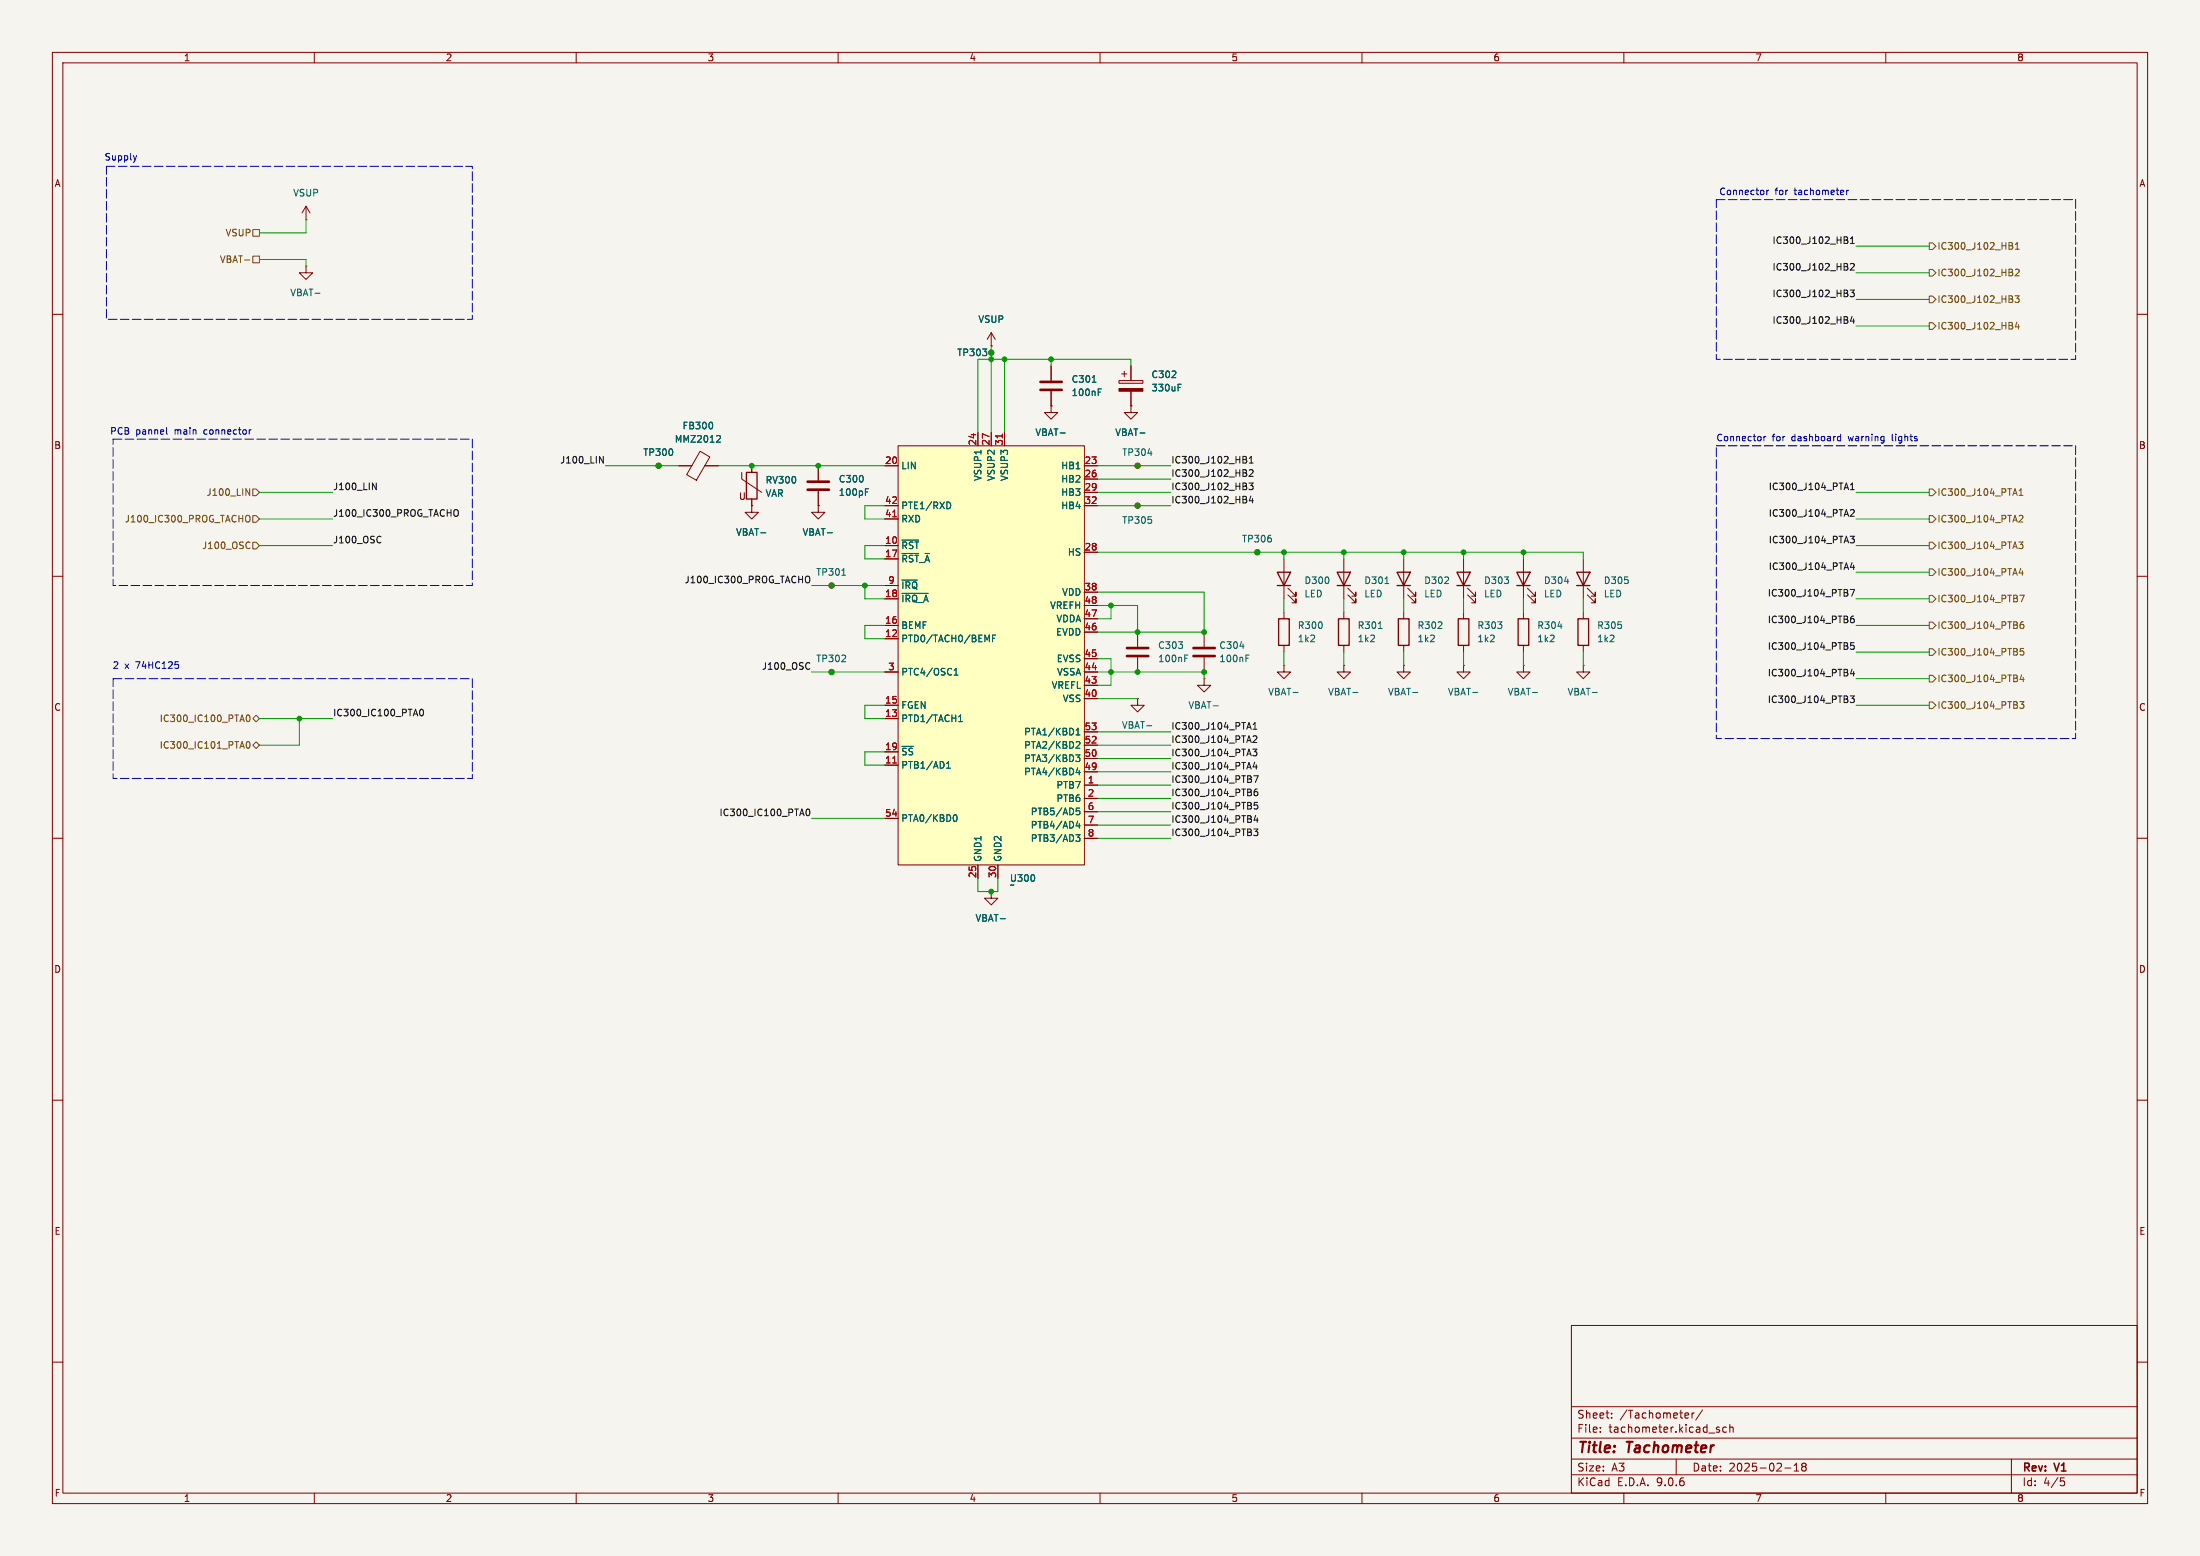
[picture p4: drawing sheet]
<svg xmlns="http://www.w3.org/2000/svg" width="420mm" height="297mm" viewBox="0 0 420 297" stroke-linecap="round" stroke-linejoin="round" font-family="sans-serif">
<path d="M0 0h420v297h-420z" fill="#f5f4ef" stroke="#f5f4ef" stroke-width=".19"/>
<g fill="none" stroke="#840000" stroke-width=".19">
<path d="M10 10h400v277h-400zM12 12h396v273h-396zM60 10v2M110 10v2M160 10v2M210 10v2M260 10v2M310 10v2M360 10v2M10 60h2M200.7 77.5v1.2h1.2l-1.2 1.3-1.3-1.3h1.3M200.7 77.5h.1"/>
<path d="M213.6 72.6h4.6v.6h-4.6zM214.1 71.4h1M214.6 70.9v1M215.9 77.5v1.2h1.3l-1.3 1.3-1.3-1.3h1.3M215.9 77.5h.1M215.9 69.9v2.7M215.9 74.7v2.8M408 60h2M141.6 90.2v1.2l3.8 2.6M143.5 96.5v1.3h1.3l-1.3 1.3-1.3-1.3h1.3M143.5 96.5h.1M143.5 88.9v1.3"/>
<path d="M143.5 95.3v1.2M156.2 96.5v1.3h1.3l-1.3 1.3-1.3-1.3h1.3M156.2 96.5h.1M156.2 88.9v2.8M156.2 93.7v2.8M10 110h2M158.7 111.8h.1M240 105.4h.1M245.1 106.7v7.6M245.1 116.8v1.3M245.9 113.5l1.5 1.6v-.8v.8h-.8M245.9 112.3l1.5 1.5v-.8v.8h-.8"/>
<path d="M256.5 106.7v7.6M257.3 113.5l1.5 1.6v-.8v.8h-.7M257.3 112.3l1.5 1.5v-.8v.8h-.7M268 106.7v7.6M268.7 113.5l1.6 1.6v-.8v.8h-.8M268.7 112.3l1.6 1.5v-.8v.8h-.8M408 110h2M158.7 128.3h.1M245.1 127v1.3h1.3l-1.3 1.2-1.3-1.2h1.3M245.1 127h.1M245.1 123.2v1.3M10 160h2"/>
<path d="M408 160h2M10 210h2M408 210h2M300 253h108v32h-108zM10 260h2M300 278.5h108M300 274.5h108M300 268.5h108M305.5 273.2v.2M305.5 272.5v.1M307.7 270.5v.2M307.7 269.8v.1"/>
<path d="M320 278.5v3M322.2 269.7l.2 .3-.7 .2M322.3 270.6l-.1 .1M323 269.7v1M323.4 269.7l-.2 .1-.2 .2M325 269.1l-1.3 1.9M327.9 272.9l.3 .1 .1 .2-.2 .2h-.3M327.9 272.4l.3 .1M329.6 272.5l-.4-.1-.3 .3 .1 .6h.6M330.2 272.5l.2-.1 .4 .1 .1 .9M330.2 271.9v1.5M342.5 279.7l.4-.4v1.5"/>
<path d="M344.2 279.9l-.3 .3 .1 .4 .2 .2 .5-.1 .1-.2-.1-.4-.2-.2M344.2 279.9l-.3-.3 .3-.3 .5 .1 .1 .2-.3 .3M344.2 279.9h.3M384 278.5v6.5M408 260h2M60 285v2M110 285v2M160 285v2M210 285v2M260 285v2M300 281.5h108M310 285v2"/>
<path d="M340.7 280.2h1.2M342.5 280.8h.9M360 285v2M393.4 282.1h.7M393.5 282.7h.4l.3 .2-.2 .6-.5 .1"/>
<circle cx="158.8" cy="111.8" r=".51"/>
<circle cx="240" cy="105.4" r=".51"/>
<circle cx="158.8" cy="128.3" r=".51"/>
</g>
<path d="M213.6 74.2h4.6v.5h-4.6z" fill="#840000" stroke="#840000" stroke-width=".19"/>
<path d="M224.9 74h.4M224.9 73.4h.6M165.2 93.9h.4M165.2 93.3h.6M202.4 82.6h1M217.6 82.6h1M145.2 101.7h1M157.9 101.7h1M160.7 109.8h.7M264.4 111.4h.7M246.8 132.2h1" fill="none" stroke="#006464" stroke-width=".19"/>
<path d="M142.5 90.2h2v5.1h-2zM243.8 109.2h2.6l-1.3 2.6zM243.8 111.8h2.6M244.1 118.1h2v5.1h-2zM255.3 109.2h2.5l-1.3 2.6zM255.3 111.8h2.5M266.7 109.2h2.5l-1.2 2.6zM266.7 111.8h2.5" fill="none" stroke="#840000" stroke-width=".25"/>
<path d="M154.2 91.9h4M154.2 93.5h4" fill="none" stroke="#840000" stroke-width=".51"/>
<path d="M171.4 85.1h35.6v80h-35.6z" fill="#ffffc2"/>
<g fill="none" stroke="#840000" stroke-width=".19">
<path d="M58.4 39.4l-.7 1.2M58.4 39.4l.8 1.2M58.4 39.4v2.5M58.4 50.8v1.3h1.3l-1.3 1.2-1.3-1.2h1.3M58.4 50.8h.1M58.4 41.9h.1M189.2 66h.1M189.2 67.3h.1M189.2 63.5v2.5M189.2 63.5l-.7 1.3M189.2 63.5l.8 1.3M200.7 77.5h.1"/>
<path d="M200.7 69.9v2.7M200.7 74.7v2.8M215.9 77.5h.1M215.9 69.9v2.7M215.9 74.7v2.8M125.7 88.9h.1M129.5 88.9h2.6M133.7 86.1l1.8 1.1-2.6 4.5-1.8-1.1zM134.6 88.9h2.6M143.5 96.5h.1M143.5 88.9v1.3M143.5 95.3v1.2"/>
<path d="M156.2 96.5h.1M156.2 88.9v2.8M156.2 93.7v2.8M168.9 88.9h2.5M168.9 96.5h2.5M168.9 99.1h2.5M171.4 85.1h35.6v80h-35.6zM186.7 82.6v2.5M189.2 82.6v2.5M191.8 82.6v2.5M207 88.9h2.5M207 96.5h2.5"/>
<path d="M207 91.4h2.5M207 94h2.5M217.2 96.5h.1M217.2 88.9h.1M168.9 104.1h2.5M168.9 106.7h2.5M168.9 111.8h2.5M168.9 114.3h2.5M168.9 119.4h2.5M207 105.4h2.5M207 113h2.5M207 115.6h2.5"/>
<path d="M207 118.1h2.5M256.5 116.8v1.3M268 116.8v1.3M279.4 106.7v7.6M279.4 116.8v1.3M280.2 113.5l1.5 1.6v-.8v.8h-.8M280.2 112.3l1.5 1.5v-.8v.8h-.8M290.8 106.7v7.6M290.8 116.8v1.3M291.6 113.5l1.5 1.6v-.8v.8h-.7M291.6 112.3l1.5 1.5v-.8v.8h-.7M302.3 106.7v7.6"/>
<path d="M302.3 116.8v1.3M303 113.5l1.5 1.6v-.8v.8h-.7M303 112.3l1.5 1.5v-.8v.8h-.7M168.9 121.9h2.5M168.9 128.3h2.5M168.9 134.6h2.5M168.9 137.2h2.5M207 128.3h2.5M207 120.7h2.5M207 125.7h2.5M207 130.8h2.5M207 133.4h2.5"/>
<path d="M207 139.7h2.5M217.2 133.4v1.2h1.2l-1.2 1.3-1.3-1.3h1.3M217.2 133.4h.1M217.2 120.7v2.7M217.2 125.5v2.8M229.9 129.5v1.3h1.2l-1.2 1.3-1.3-1.3h1.3M229.9 129.5h.1M229.9 120.7v2.7M229.9 125.5v2.8M256.5 127v1.3h1.3l-1.3 1.2-1.2-1.2h1.2M256.5 127h.1M256.5 123.2v1.3"/>
<path d="M268 127v1.3h1.2l-1.2 1.2-1.3-1.2h1.3M268 127h.1M268 123.2v1.3M279.4 127v1.3h1.3l-1.3 1.2-1.3-1.2h1.3M279.4 127h.1M279.4 123.2v1.3M290.8 127v1.3h1.3l-1.3 1.2-1.2-1.2h1.2M290.8 127h.1M290.8 123.2v1.3M302.3 127v1.3h1.2l-1.2 1.2-1.3-1.2h1.3M302.3 127h.1M302.3 123.2v1.3"/>
<path d="M168.9 143.5h2.5M168.9 146.1h2.5M168.9 156.2h2.5M207 142.2h2.5M207 144.8h2.5M207 147.3h2.5M207 149.9h2.5M207 152.4h2.5M207 154.9h2.5M207 157.5h2.5M186.7 165.1v2.5M189.2 170.2v1.3h1.3l-1.3 1.2-1.2-1.2h1.2"/>
<path d="M189.2 170.2h.1M190.5 165.1v2.5M207 160h2.5"/>
<circle cx="189.2" cy="67.3" r=".51"/>
<circle cx="125.7" cy="88.9" r=".51"/>
<circle cx="217.2" cy="96.5" r=".51"/>
<circle cx="217.2" cy="88.9" r=".51"/>
</g>
<g fill="none" stroke="#006464" stroke-width=".19">
<path d="M60.1 56h1M208.5 73h.7M209.7 74.8h.4M209.7 74.2h.6M224.9 74h.4M224.9 73.4h.6M135.9 80.7l.2 .4-.2 .6M137 83.1l.4 .1 .1 .3-.8 .9h.8M165.2 93.9h.4M165.2 93.3h.6M181.1 95.8a.68 .68 0 0 1 .4 .7 .68 .68 0 0 1-.4 .6M202.4 82.6h1"/>
<path d="M217.6 82.6h1M219.1 86.5h.8M145.2 101.7h1M157.9 101.7h1M172.2 103.1h3.2M172.2 105.6h3.2M172.2 110.7h2.9M172.2 113.3h5M263.1 120h.7M297.4 119.5h.8M298.7 111h.8M182.2 128.8h.7"/>
<path d="M182.2 127.9l.3-.3v1.2M183 137.7h.7M183 136.8l.4-.3v1.2M188.4 122.1l.5-.9v1.3M189.5 121.8h.4M190.1 121.2h-.6v1.3M205.4 139.4l.4-.4v1.3M218.9 138.5h1M226.2 125.6h.4M226.2 125h.6M231.6 134.7h1M236.7 123.3h.8"/>
<path d="M237.9 125.6h.4M237.9 125h.6M258.3 132.2h.9M269.7 132.2h1M281.1 132.2h1M292.6 132.2h.9M304 132.2h1M180.7 146.6h.7M180.7 145.7l.4-.3v1.2M182 155.8l.3-.3a.68 .68 0 0 1 .4 .7 .68 .68 0 0 1-.4 .6l-.3-.3M205.4 144.1h.8l-.5 .5 .4 .1v.5l-.2 .2-.5-.1M205.4 159.3h.8l-.5 .5 .4 .1 .1 .5-.3 .2h-.3"/>
<path d="M205.4 140.3h.8M205.4 141.7l.5-.2 .3 .4-.8 .9h.8M205.5 154.8l.4-.1 .3 .3-.2 .5h-.5M205.5 154.2h.6M205.7 146.6l-.3 .9h.8M205.7 156.7l-.3 .9h.8M206 147.1v.8M206 157.2v.9M191 175.4h.9M197.5 167.2v.8"/>
</g>
<path d="M170.4 98.6h.7M191.4 82.9v.7M170.4 145.6h.7" fill="none" stroke="#a90000" stroke-width=".19"/>
<path d="M255.5 118.1h2.1v5.1h-2.1zM267 118.1h2v5.1h-2zM278.1 109.2h2.6l-1.3 2.6zM278.1 111.8h2.6M278.4 118.1h2v5.1h-2zM289.6 109.2h2.5l-1.3 2.6zM289.6 111.8h2.5M289.8 118.1h2v5.1h-2zM301 109.2h2.5l-1.2 2.6zM301 111.8h2.5M301.2 118.1h2.1v5.1h-2.1z" fill="none" stroke="#840000" stroke-width=".25"/>
<path d="M198.6 72.9h4.1M198.6 74.4h4.1M215.1 123.7h4.1M215.1 125.2h4.1M227.8 123.7h4.1M227.8 125.2h4.1" fill="none" stroke="#840000" stroke-width=".51"/>
<g fill="none" stroke="#725600" stroke-width=".19">
<path d="M46.7 49.6h1M48.3 48.9h1.2v1.3h-1.2zM48.3 43.8h1.2v1.3h-1.2zM368.3 51.4h.6l.7 .7-.7 .6h-.6zM368.3 46.4h.6l.7 .6-.7 .6h-.6zM368.3 56.5h.6l.7 .7-.7 .6h-.6zM384 46.3l.2 .2-.2 .4 .2 .1 .1 .3-.3 .3h-.5M384.7 56.5h.8l-.5 .4 .4 .2v.5l-.2 .1-.5-.1M384.7 51.5l.5-.1 .3 .3-.8 .9h.8M384.7 47.6h.8M384.7 46.7l.4-.4v1.3M368.3 61.6h.6l.7 .6-.7 .7h-.6z"/>
<path d="M385 61.5l-.3 .9h.8M385.3 62v.8M46.9 93.3l.8 1.3v-1.3M47.2 98.4a.43 .43 0 0 1 .5 .4v.4a.43 .43 0 0 1-.5 .4M48.3 93.3h.6l.6 .7-.6 .6h-.6zM48.3 98.4h.6l.6 .7-.6 .6h-.6zM368.3 93.3h.6l.7 .7-.7 .6h-.6zM368.3 98.4h.6l.7 .7-.7 .6h-.6zM384.4 94.2h.6M384.7 93.3l.4 1.3M385.5 98.5l.4-.1 .3 .3-.8 .9h.8M385.5 94.6h.7"/>
<path d="M385.5 93.7l.3-.4v1.3M47.7 103.5v.1M47.7 104.6v.1M48.3 103.5h.6l.6 .6-.6 .7h-.6zM368.3 103.5h.6l.7 .6-.7 .7h-.6zM368.3 108.6h.6l.7 .6-.7 .7h-.6zM368.3 118.7h.6l.7 .7-.7 .6h-.6zM368.3 113.7h.6l.7 .6-.7 .6h-.6zM385.4 103.4h.8l-.4 .5 .3 .2v.5l-.2 .1-.5-.1M385.6 113.6h.8l-.5 1.3M385.8 108.5l-.3 .9h.7M386.1 109v.8"/>
<path d="M386.2 118.7l-.3 .1a.86 .86 0 0 0 0 1.2l.4-.2 .1-.4-.3-.2h-.2l-.3 .2M47.2 136.5h.1a.68 .68 0 0 1 .4 .6 .68 .68 0 0 1-.4 .6 .84 .84 0 0 1-.1-1.2zM48.3 137.2l.6-.7 .6 .7-.6 .6zM368.3 128.9h.6l.7 .6-.7 .7h-.6zM368.3 123.8h.6l.7 .7-.7 .6h-.6zM368.3 134h.6l.7 .6-.7 .7h-.6zM385.6 133.9h.8l-.5 .5 .4 .1v.6l-.2 .1-.5-.1M385.9 128.8l-.3 .9h.8M386.2 129.3v.8M386.3 123.8h-.6l-.1 .6 .2-.1h.4l.2 .2-.1 .4-.2 .1-.5-.1M47.2 141.6l.1-.1a.68 .68 0 0 1 .4 .7 .68 .68 0 0 1-.4 .6 .84 .84 0 0 1-.1-1.2zM48.3 142.2l.6-.6 .6 .6-.6 .7z"/>
</g>
<g fill="none" stroke="#0f0f0f" stroke-width=".19">
<path d="M352.5 45.2l.2 .2-.2 .4 .2 .1 .1 .3-.3 .3h-.4M352.7 51v.4M353.2 55.4h.8l-.4 .5 .3 .1v.5l-.2 .1-.5-.1M353.3 50.4l.4-.1 .3 .4-.8 .9h.8M353.3 46.5h.7M353.3 45.6l.3-.4v1.3M353.6 60.4l-.3 .9h.7M353.9 60.9v.8M71.1 92.2l.7 1.3v-1.3M86.9 97.3a.43 .43 0 0 1 .6 .4v.4a.43 .43 0 0 1-.6 .4M114.4 87.1l.8 1.3v-1.3M237.7 87.1l.3 .3-.3 .3 .3 .1v.3l-.2 .3h-.5"/>
<path d="M238.4 92.2h.8l-.4 .5 .4 .1v.5l-.2 .2-.6-.2M238.5 88.4h.7M238.5 89.8l.5-.1 .2 .3-.8 .9h.8M238.5 87.5l.4-.4v1.3M238.8 94.7l-.3 .9h.8M239.1 95.2v.8M352.2 93.1h.6M352.5 92.2l.4 1.3M353.3 97.4l.4-.1 .3 .3-.8 .9h.8M353.3 92.6l.3-.4v1.3M353.3 93.5h.7M72.7 102.4v.1"/>
<path d="M72.7 103.5v.1M154.1 110a.43 .43 0 0 1 .5 .4v.4a.43 .43 0 0 1-.5 .4M353.2 102.4h.8l-.4 .4 .3 .2v.5l-.2 .1-.5-.1M353.2 112.5h.8l-.5 1.3M353.6 107.4l-.3 .9h.7M353.9 117.6l-.4 .1a.86 .86 0 0 0 0 1.2l.4-.2 .1-.4-.3-.2h-.3l-.1 .2M353.9 107.9v.8M80.2 135.5l.2-.1a.68 .68 0 0 1 .5 .6 .68 .68 0 0 1-.5 .6l-.3-.4zM154.5 126.5l.1 .1M154.6 127.6l-.1 .1M238.1 138.8h.6M238.4 137.9l.5 1.3"/>
<path d="M239.2 139.2h.7M239.2 138.3l.4-.4v1.3M353.2 132.8h.8l-.4 .5 .3 .1v.6l-.2 .1-.5-.1M353.6 127.7l-.3 .9h.7M353.9 128.2v.8M353.9 122.7h-.6v.6l.1-.1h.5l.1 .2-.1 .4-.2 .1-.4-.1M154 154.5l.2-.1a.68 .68 0 0 1 .4 .7 .68 .68 0 0 1-.4 .6l-.3-.5zM239.2 143h.7l-.4 .5 .4 .1v.5l-.2 .2-.5-.2M239.2 140.6l.5-.1 .2 .3-.7 .9h.7M239.3 158.2h.8l-.4 .5 .4 .1v.6l-.2 .1-.6-.1M239.3 148.1h.9l-.6 1.2M239.5 145.5l-.3 .9h.8"/>
<path d="M239.7 155.6l-.3 .9h.8M239.8 146v.8M240 150.6l-.4 .1a.86 .86 0 0 0 0 1.2l.5-.1v-.5l-.2-.2-.4 .1-.1 .1M240 156.1v.9M240.1 153.2h-.6l-.1 .6 .2-.2 .4 .1 .1 .2v.4l-.2 .1-.5-.1"/>
</g>
<g fill="none" stroke="#009600" stroke-width=".19">
<path d="M49.5 49.5h8.9v1.3M58.4 41.9v2.6h-8.9M354.3 47h14M354.3 52.1h14M354.3 57.2h14M189.2 66v16.6M191.8 68.6v14M200.7 68.6v1.3M215.9 69.9v-1.3h-29.2v14M354.3 62.2h14M49.5 94h14M49.5 99.1h14"/>
<path d="M115.6 88.9h13.9M137.2 88.9h31.7M168.9 96.5h-3.8v2.6h3.8M209.5 94h14M209.5 88.9h14M209.5 96.5h14M209.5 91.4h14M354.3 94h14M354.3 99.1h14M49.5 104.1h14M154.9 111.8h14M165.1 111.8v2.5h3.8"/>
<path d="M168.9 119.4h-3.8v2.5h3.8M168.9 104.1h-3.8v2.6h3.8M209.5 105.4h92.8v1.3M209.5 113h20.4v7.7h-20.4M209.5 115.6h7.7v5.1M212.1 115.6v2.5h-2.6M245.1 105.4v1.3M245.1 114.3v2.5M256.5 105.4v1.3M256.5 114.3v2.5M268 105.4v1.3M268 114.3v2.5"/>
<path d="M279.4 105.4v1.3M279.4 114.3v2.5M290.8 105.4v1.3M290.8 114.3v2.5M302.3 114.3v2.5M354.3 119.4h14M354.3 114.3h14M354.3 104.1h14M354.3 109.2h14M49.5 137.2h14M57.1 137.2v5h-7.6M154.9 128.3h14"/>
<path d="M168.9 134.6h-3.8v2.6h3.8M209.5 125.7h2.6v5.1h-2.6M209.5 128.3h20.4v1.2M209.5 139.7h14M209.5 133.4h7.7M245.1 124.5v2.5M256.5 124.5v2.5M268 124.5v2.5M279.4 124.5v2.5M290.8 124.5v2.5M302.3 124.5v2.5M354.3 129.5h14"/>
<path d="M354.3 134.6h14M354.3 124.5h14M154.9 156.2h14M168.9 143.5h-3.8v2.6h3.8M209.5 142.2h14M209.5 144.8h14M209.5 154.9h14M209.5 149.9h14M209.5 152.4h14M209.5 147.3h14M209.5 157.5h14M186.7 167.6v2.6h3.8v-2.6"/>
<path d="M209.5 160h14"/>
</g>
<g fill="none" stroke="#0000c2" stroke-width=".19">
<path d="M26.1 29.7l-.3 .9M337.3 36.3v.9M337.7 36.3l-.4 .3M352.5 36.3v.9M352.9 36.3l-.4 .3M31.8 81.6v1.1l.2 .2M47.9 82l-.3 .3M336.7 83.3v.8M337.1 83.3l-.4 .2M350.9 83.4h.5M350.9 84.1h.5M351.4 82.9v1.2"/>
<path d="M33.4 126.3h.6M34 126.9l.1 .1-.1 .5"/>
</g>
<path d="M20.3 31.8h69.9v29.2h-69.9zM327.7 38.1h68.5v30.5h-68.5zM21.6 83.8h68.6v28h-68.6zM327.7 85.1h68.5v55.9h-68.5zM21.6 129.5h68.6v19.1h-68.6z" fill="none" stroke="#0000c2" stroke-width=".19" stroke-dasharray="1.7 .6"/>
<g fill="#009600" stroke="#009600" stroke-width=".19">
<circle cx="200.7" cy="68.6" r=".46"/>
<circle cx="217.2" cy="96.5" r=".46"/>
<circle cx="217.2" cy="88.9" r=".46"/>
<circle cx="279.4" cy="105.4" r=".46"/>
<circle cx="290.8" cy="105.4" r=".46"/>
<circle cx="268" cy="105.4" r=".46"/>
<circle cx="256.5" cy="105.4" r=".46"/>
<circle cx="245.1" cy="105.4" r=".46"/>
<circle cx="240" cy="105.4" r=".46"/>
<circle cx="229.9" cy="120.7" r=".46"/>
<circle cx="217.2" cy="120.7" r=".46"/>
<circle cx="191.8" cy="68.6" r=".46"/>
<circle cx="158.7" cy="111.8" r=".46"/>
<circle cx="189.2" cy="67.3" r=".46"/>
<circle cx="189.2" cy="68.6" r=".46"/>
<circle cx="125.7" cy="88.9" r=".46"/>
<circle cx="229.9" cy="128.3" r=".46"/>
<circle cx="212.1" cy="128.3" r=".46"/>
<circle cx="217.2" cy="128.3" r=".46"/>
<circle cx="212.1" cy="115.6" r=".46"/>
<circle cx="165.1" cy="111.8" r=".46"/>
<circle cx="189.2" cy="170.2" r=".46"/>
<circle cx="158.7" cy="128.3" r=".46"/>
<circle cx="156.2" cy="88.9" r=".46"/>
<circle cx="143.5" cy="88.9" r=".46"/>
<circle cx="57.1" cy="137.2" r=".46"/>
</g>
<g font-size="2.8" fill="#840000">
<text x="301" y="277.9">Title:</text>
<text x="310.6" y="277.9">Tachometer</text>
</g>
<g font-size="2.1" fill="#840000">
<text x="301" y="273.7">File:</text>
<text x="301" y="271">Sheet:</text>
<text x="307.1" y="273.7">tachometer.kicad_sch</text>
<text x="309.2" y="271">/Tachometer/</text>
<text x="301" y="281.1">Size:</text>
<text x="307.6" y="281.1">A3</text>
<text x="323" y="281.1">Date:</text>
<text x="330" y="281.1">2025-02-18</text>
<text x="386" y="281.3">Rev:</text>
<text x="392.4" y="281.3">V1</text>
<text x="301" y="283.9">KiCad</text>
<text x="308.7" y="283.9">E.D.A.</text>
<text x="316.3" y="283.9">9.0.6</text>
<text x="386" y="283.9">Id:</text>
<text x="390.1" y="283.9">4/5</text>
</g>
<g font-size="1.8" fill="#840000">
<text x="35" y="11.9">1</text>
<text x="85" y="11.9">2</text>
<text x="135" y="11.9">3</text>
<text x="185" y="11.9">4</text>
<text x="235" y="11.9">5</text>
<text x="285" y="11.9">6</text>
<text x="335" y="11.9">7</text>
<text x="385" y="11.9">8</text>
<text x="10.3" y="35.9">A</text>
<text x="408.3" y="35.9">A</text>
<text x="10.3" y="85.9">B</text>
<text x="408.2" y="85.9">B</text>
<text x="141" y="95.6">U</text>
<text x="10.3" y="135.9">C</text>
<text x="408.2" y="135.9">C</text>
<text x="10.3" y="185.9">D</text>
<text x="408.2" y="185.9">D</text>
<text x="10.3" y="235.9">E</text>
<text x="408.3" y="235.9">E</text>
<text x="10.3" y="285.9">F</text>
<text x="35" y="286.9">1</text>
<text x="85" y="286.9">2</text>
<text x="135" y="286.9">3</text>
<text x="185" y="286.9">4</text>
<text x="235" y="286.9">5</text>
<text x="285" y="286.9">6</text>
<text x="335" y="286.9">7</text>
<text x="385" y="286.9">8</text>
<text x="408.3" y="285.9">F</text>
</g>
<g font-size="1.8" fill="#0000c2">
<text x="19.9" y="30.8">Supply</text>
<text x="328.1" y="37.4">Connector</text>
<text x="338.8" y="37.4">for</text>
<text x="342.7" y="37.4">tachometer</text>
<text x="20.9" y="83.2">PCB</text>
<text x="25.9" y="83.2">pannel</text>
<text x="33.4" y="83.2">main</text>
<text x="39.2" y="83.2">connector</text>
<text x="327.6" y="84.4">Connector</text>
<text x="338.3" y="84.4">for</text>
<text x="342.1" y="84.4">dashboard</text>
<text x="353.2" y="84.4">warning</text>
<text x="361.6" y="84.4">lights</text>
<text x="21.4" y="127.9">2</text>
<text x="23.8" y="127.9">x</text>
<text x="26" y="127.9">74HC125</text>
</g>
<g font-size="1.8" fill="#006464">
<text x="55.9" y="37.7">VSUP</text>
<text x="55.3" y="56.7">VBAT-</text>
<text x="186.7" y="61.8">VSUP</text>
<text x="182.6" y="68.2">TP303</text>
<text x="204.5" y="73.3">C301</text>
<text x="204.5" y="75.8">100nF</text>
<text x="219.7" y="72.4">C302</text>
<text x="219.7" y="74.9">330uF</text>
<text x="130.2" y="82.1">FB300</text>
<text x="197.6" y="83.4">VBAT-</text>
<text x="212.8" y="83.4">VBAT-</text>
<text x="122.7" y="87.2">TP300</text>
<text x="128.7" y="84.7">MMZ2012</text>
<text x="172" y="89.8">LIN</text>
<text x="202.5" y="89.8">HB1</text>
<text x="214.1" y="87.2">TP304</text>
<text x="146.1" y="92.5">RV300</text>
<text x="146.1" y="95">VAR</text>
<text x="160" y="92.3">C300</text>
<text x="160" y="94.8">100pF</text>
<text x="187.6" y="91.9" transform="rotate(-90 187.6 91.9)">VSUP1</text>
<text x="190.1" y="91.9" transform="rotate(-90 190.1 91.9)">VSUP2</text>
<text x="192.6" y="91.9" transform="rotate(-90 192.6 91.9)">VSUP3</text>
<text x="202.5" y="92.3">HB2</text>
<text x="202.5" y="94.8">HB3</text>
<text x="172" y="97.4">PTE1/RXD</text>
<text x="172" y="99.9">RXD</text>
<text x="202.5" y="97.4">HB4</text>
<text x="214.1" y="100.2">TP305</text>
<text x="140.4" y="102.5">VBAT-</text>
<text x="153.1" y="102.5">VBAT-</text>
<text x="172" y="105">~{RST}</text>
<text x="172" y="107.5">~{RST}_~{A}</text>
<text x="203.8" y="106.3">HS</text>
<text x="237" y="103.7">TP306</text>
<text x="155.7" y="110.1">TP301</text>
<text x="172" y="112.6">~{IRQ}</text>
<text x="202.7" y="113.9">VDD</text>
<text x="248.9" y="111.7">D300</text>
<text x="260.4" y="111.7">D301</text>
<text x="271.8" y="111.7">D302</text>
<text x="283.2" y="111.7">D303</text>
<text x="294.6" y="111.7">D304</text>
<text x="306.1" y="111.7">D305</text>
<text x="172" y="115.2">~{IRQ_A}</text>
<text x="200.4" y="116.4">VREFH</text>
<text x="201.6" y="119">VDDA</text>
<text x="248.9" y="114.2">LED</text>
<text x="260.4" y="114.2">LED</text>
<text x="271.8" y="114.2">LED</text>
<text x="283.2" y="114.2">LED</text>
<text x="294.6" y="114.2">LED</text>
<text x="306.1" y="114.2">LED</text>
<text x="172" y="120.2">BEMF</text>
<text x="172" y="122.8">PTD0/TACH0/BEMF</text>
<text x="201.5" y="121.5">EVDD</text>
<text x="221" y="124.1">C303</text>
<text x="232.7" y="124.1">C304</text>
<text x="247.7" y="120.2">R300</text>
<text x="247.7" y="122.8">1k2</text>
<text x="259.1" y="120.2">R301</text>
<text x="259.1" y="122.8">1k2</text>
<text x="270.5" y="120.2">R302</text>
<text x="270.5" y="122.8">1k2</text>
<text x="281.9" y="120.2">R303</text>
<text x="281.9" y="122.8">1k2</text>
<text x="293.4" y="120.2">R304</text>
<text x="293.4" y="122.8">1k2</text>
<text x="304.8" y="120.2">R305</text>
<text x="304.8" y="122.8">1k2</text>
<text x="155.7" y="126.6">TP302</text>
<text x="172" y="129.1">PTC4/OSC1</text>
<text x="200.7" y="131.7">VREFL</text>
<text x="201.6" y="126.6">EVSS</text>
<text x="201.7" y="129.1">VSSA</text>
<text x="221" y="126.6">100nF</text>
<text x="232.7" y="126.6">100nF</text>
<text x="172" y="135.5">FGEN</text>
<text x="202.8" y="134.2">VSS</text>
<text x="226.8" y="135.5">VBAT-</text>
<text x="242" y="132.9">VBAT-</text>
<text x="253.4" y="132.9">VBAT-</text>
<text x="264.9" y="132.9">VBAT-</text>
<text x="276.3" y="132.9">VBAT-</text>
<text x="287.7" y="132.9">VBAT-</text>
<text x="299.2" y="132.9">VBAT-</text>
<text x="172" y="138">PTD1/TACH1</text>
<text x="195.4" y="140.6">PTA1/KBD1</text>
<text x="195.4" y="143.1">PTA2/KBD2</text>
<text x="214.1" y="139.3">VBAT-</text>
<text x="172" y="144.4">~{SS}</text>
<text x="172" y="146.9">PTB1/AD1</text>
<text x="195.4" y="145.6">PTA3/KBD3</text>
<text x="195.4" y="148.2">PTA4/KBD4</text>
<text x="196.7" y="155.8">PTB5/AD5</text>
<text x="201.6" y="150.7">PTB7</text>
<text x="201.6" y="153.3">PTB6</text>
<text x="172" y="157.1">PTA0/KBD0</text>
<text x="196.7" y="158.3">PTB4/AD4</text>
<text x="196.7" y="160.9">PTB3/AD3</text>
<text x="187.6" y="164.6" transform="rotate(-90 187.6 164.6)">GND1</text>
<text x="191.4" y="164.6" transform="rotate(-90 191.4 164.6)">GND2</text>
<text x="192.7" y="169.8">~</text>
<text x="192.7" y="168.5">U300</text>
<text x="186.1" y="176.1">VBAT-</text>
</g>
<g font-size="1.8" fill="#725600">
<text x="43" y="45.3">VSUP</text>
<text x="369.8" y="47.9">IC300_J102_HB1</text>
<text x="41.9" y="50.4">VBAT-</text>
<text x="369.8" y="52.9">IC300_J102_HB2</text>
<text x="369.8" y="58">IC300_J102_HB3</text>
<text x="369.8" y="63.1">IC300_J102_HB4</text>
<text x="39.3" y="94.8">J100_LIN</text>
<text x="369.8" y="94.8">IC300_J104_PTA1</text>
<text x="23.7" y="99.9">J100_IC300_PROG_TACHO</text>
<text x="369.8" y="99.9">IC300_J104_PTA2</text>
<text x="38.5" y="105">J100_OSC</text>
<text x="369.8" y="105">IC300_J104_PTA3</text>
<text x="369.8" y="110.1">IC300_J104_PTA4</text>
<text x="369.8" y="115.2">IC300_J104_PTB7</text>
<text x="369.8" y="120.2">IC300_J104_PTB6</text>
<text x="369.8" y="125.3">IC300_J104_PTB5</text>
<text x="369.8" y="130.4">IC300_J104_PTB4</text>
<text x="369.8" y="135.5">IC300_J104_PTB3</text>
<text x="30.4" y="138">IC300_IC100_PTA0</text>
<text x="30.4" y="143.1">IC300_IC101_PTA0</text>
</g>
<g font-size="1.8" fill="#0f0f0f">
<text x="338.3" y="46.6">IC300_J102_HB1</text>
<text x="338.3" y="51.7">IC300_J102_HB2</text>
<text x="338.3" y="56.8">IC300_J102_HB3</text>
<text x="338.3" y="61.9">IC300_J102_HB4</text>
<text x="106.8" y="88.6">J100_LIN</text>
<text x="223.5" y="88.6">IC300_J102_HB1</text>
<text x="63.5" y="93.6">J100_LIN</text>
<text x="223.5" y="91.1">IC300_J102_HB2</text>
<text x="223.5" y="93.6">IC300_J102_HB3</text>
<text x="337.6" y="93.6">IC300_J104_PTA1</text>
<text x="63.5" y="98.7">J100_IC300_PROG_TACHO</text>
<text x="223.5" y="96.2">IC300_J102_HB4</text>
<text x="337.6" y="98.7">IC300_J104_PTA2</text>
<text x="63.5" y="103.8">J100_OSC</text>
<text x="337.6" y="103.8">IC300_J104_PTA3</text>
<text x="130.6" y="111.4">J100_IC300_PROG_TACHO</text>
<text x="337.4" y="114">IC300_J104_PTB7</text>
<text x="337.6" y="108.9">IC300_J104_PTA4</text>
<text x="337.4" y="119">IC300_J104_PTB6</text>
<text x="337.4" y="124.1">IC300_J104_PTB5</text>
<text x="145.4" y="127.9">J100_OSC</text>
<text x="337.4" y="129.2">IC300_J104_PTB4</text>
<text x="63.5" y="136.8">IC300_IC100_PTA0</text>
<text x="337.4" y="134.3">IC300_J104_PTB3</text>
<text x="223.5" y="139.4">IC300_J104_PTA1</text>
<text x="223.5" y="141.9">IC300_J104_PTA2</text>
<text x="223.5" y="144.4">IC300_J104_PTA3</text>
<text x="223.5" y="147">IC300_J104_PTA4</text>
<text x="223.5" y="149.5">IC300_J104_PTB7</text>
<text x="137.3" y="155.9">IC300_IC100_PTA0</text>
<text x="223.5" y="152.1">IC300_J104_PTB6</text>
<text x="223.5" y="154.6">IC300_J104_PTB5</text>
<text x="223.5" y="157.1">IC300_J104_PTB4</text>
<text x="223.5" y="159.7">IC300_J104_PTB3</text>
</g>
<g font-size="1.8" fill="#a90000">
<text x="168.9" y="88.6">20</text>
<text x="186.4" y="85.1" transform="rotate(-90 186.4 85.1)">24</text>
<text x="189" y="85.1" transform="rotate(-90 189 85.1)">27</text>
<text x="191.5" y="85.1" transform="rotate(-90 191.5 85.1)">31</text>
<text x="207" y="88.6">23</text>
<text x="207" y="91.2">26</text>
<text x="207" y="93.7">29</text>
<text x="168.9" y="96.3">42</text>
<text x="168.9" y="98.8">41</text>
<text x="207" y="96.3">32</text>
<text x="168.9" y="103.9">10</text>
<text x="168.9" y="106.4">17</text>
<text x="207" y="105.2">28</text>
<text x="169.5" y="111.5">9</text>
<text x="207" y="112.8">38</text>
<text x="168.9" y="114">18</text>
<text x="168.9" y="119.1">16</text>
<text x="207" y="115.3">48</text>
<text x="207" y="117.9">47</text>
<text x="168.9" y="121.7">12</text>
<text x="207" y="120.4">46</text>
<text x="207" y="125.5">45</text>
<text x="169.5" y="128">3</text>
<text x="207" y="128">44</text>
<text x="207" y="130.6">43</text>
<text x="168.9" y="134.4">15</text>
<text x="168.9" y="136.9">13</text>
<text x="207" y="133.1">40</text>
<text x="168.9" y="143.3">19</text>
<text x="207" y="139.4">53</text>
<text x="207" y="142">52</text>
<text x="168.9" y="145.8">11</text>
<text x="207" y="144.5">50</text>
<text x="207" y="147.1">49</text>
<text x="207.6" y="149.6">1</text>
<text x="168.9" y="156">54</text>
<text x="207.6" y="152.1">2</text>
<text x="207.6" y="154.7">6</text>
<text x="207.6" y="157.2">7</text>
<text x="207.6" y="159.8">8</text>
<text x="186.4" y="167.7" transform="rotate(-90 186.4 167.7)">25</text>
<text x="190.2" y="167.7" transform="rotate(-90 190.2 167.7)">30</text>
</g>
</svg>
